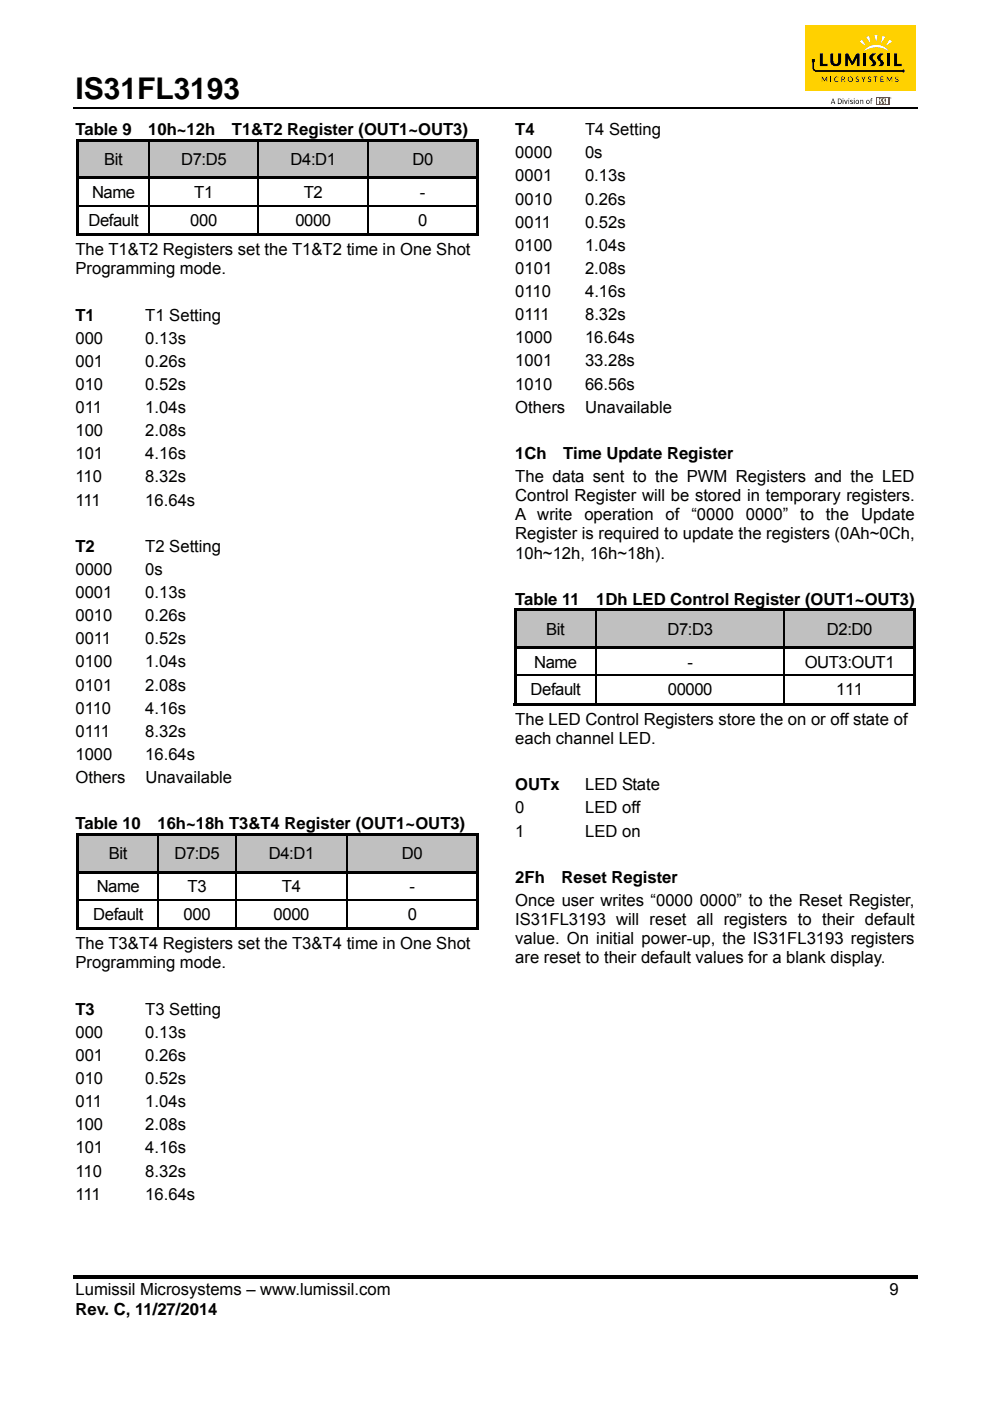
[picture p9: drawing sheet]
<svg xmlns="http://www.w3.org/2000/svg" width="210mm" height="297mm" viewBox="0 0 210 297" stroke-linecap="round" stroke-linejoin="round" font-family="sans-serif">
<path d="M15.5 22.8h179" fill="none" stroke="#000" stroke-width=".34"/>
<path d="M15.5 270.3h179v.7h-179z" fill="#000"/>
<path d="M170.7 5.4h23.4v13.9h-23.4z" fill="#ffd100"/>
<g fill="#000">
<path d="M174.3 16.2h.2l.4 .8 .4-.7 .2-.1v1.2h-.2v-1l-.4 .8-.5-.8-.1 1zM176.2 16.2h.1v1.2h-.1zM177 16.5a.46 .46 0 0 1 .8-.1 .45 .45 0 0 0-.6 .1 .45 .45 0 0 0 0 .6 .45 .45 0 0 0 .6 0 .53 .53 0 0 1-.7 .1 .53 .53 0 0 1-.1-.7zM181.5 16.4l.4-.2 .3 .1-.1 .1a.23 .23 0 0 0-.4-.1 .23 .23 0 0 0 0 .4 .23 .23 0 0 0 .3 0 .35 .35 0 0 1 0 .6 .35 .35 0 0 1-.5-.2 .25 .25 0 0 0 .4 .2 .25 .25 0 0 0 .1-.4 .25 .25 0 0 0-.3-.1l-.2-.1zM182.6 16.2l.2 .1 .3 .5 .3-.5 .2-.1-.4 .7v.5h-.2v-.5zM184.1 16.4l.4-.2 .3 .1-.1 .1a.23 .23 0 0 0-.3-.1 .23 .23 0 0 0-.1 .4 .23 .23 0 0 0 .3 0 .34 .34 0 0 1 .1 .6 .34 .34 0 0 1-.6-.2 .25 .25 0 0 0 .4 .2 .25 .25 0 0 0 .1-.4 .25 .25 0 0 0-.3-.1l-.2-.1zM185.3 16.2h.9v.2h-.4v1h-.1v-1h-.4zM186.8 16.2h.6v.2h-.5v.3h.4l-.4 .1v.5h.5v.1h-.6zM188.1 16.2h.1l.4 .8 .5-.8h.1v1.2l-.1-1-.4 .8-.5-.8v1h-.1zM190 16.4l.3-.2 .2 .1v.1a.24 .24 0 0 0-.4 0 .24 .24 0 0 0 0 .3 .24 .24 0 0 0 .3 .1 .34 .34 0 0 1 0 .6 .34 .34 0 0 1-.5-.3h.1a.24 .24 0 0 0 .3 .2 .24 .24 0 0 0 .1-.4 .24 .24 0 0 0-.3-.1l-.2-.2z"/>
<path d="M178.5 16.2h.3a.34 .34 0 0 1 .4 .3 .34 .34 0 0 1-.3 .4l.4 .5h-.1l-.4-.5h-.2v.5h-.1zM178.6 16.4v.4l.4-.1a.28 .28 0 0 0-.1-.3 .28 .28 0 0 0-.3 0z"/>
<path d="M179.8 16.8a.58 .58 0 0 1 1.1 0 .58 .58 0 0 1-1.1 0zM179.9 16.8a.43 .43 0 0 0 .8 0 .43 .43 0 0 0-.8 0z"/>
</g>
<path d="M188.7 20.8a.2 .2 0 0 1 .4 0 .2 .2 0 0 1-.4 0zM188.8 20.8a.14 .14 0 0 0 .2 0 .14 .14 0 0 0-.2 0zM188.8 20.7l.2 .2h-.2zM188.8 20.7l.1 .1z" fill="#010101"/>
<path d="M185.8 20.6h2.8v1.7h-2.8z" fill="#c42032"/>
<g fill="#fff">
<path d="M186.1 20.9h.3v1.1h-.3z"/>
<path d="M186.7 21h.5a.4 .4 0 0 0-.3 .3 .4 .4 0 0 0 .3 .4l-.2 .3h-.4l.2-.2-.1-.2a.32 .32 0 0 1-.2-.3 .32 .32 0 0 1 .2-.3z"/>
<path d="M187.3 21.1l.5-.2a.47 .47 0 0 0-.2 .4 .47 .47 0 0 0 .2 .4l-.1 .3h-.4l.3-.2-.4-.5z"/>
<path d="M188.1 20.9h.3v1.1h-.3z"/>
</g>
<path d="M173.9 11.3h.6v2.2h1v.5h-1.6zM176.1 11.3h.7v1.5a.54 .54 0 0 0 .3 .7 .54 .54 0 0 0 .7-.5v-1.7h.6v1a1.29 1.29 0 0 1-1 1.7 1.03 1.03 0 0 1-1.3-1zM179.3 11.3l.6 .1 .9 1.7 .8-1.7 .7-.1v2.7h-.6v-1.7l-.7 1.3-.2 .2-.3-.1-.7-1.4v1.7h-.5zM183.2 11.3h.6v2.7h-.6zM184.7 11.6a1 1 0 0 1 1.1-.3v.2a.78 .78 0 0 0-.7 .6 .78 .78 0 0 0 .5 .9 .61 .61 0 0 1-.2 1h-.9a.61 .61 0 0 0 .6-.5 .61 .61 0 0 0-.4-.7 .73 .73 0 0 1 0-1.2zM186.3 11.6a.91 .91 0 0 1 1.2-.1 .77 .77 0 0 0-.7 .6 .77 .77 0 0 0 .5 .9 .61 .61 0 0 1-.2 1h-.9a.61 .61 0 0 0 .5-.5 .61 .61 0 0 0-.3-.7 .73 .73 0 0 1-.1-1.2zM188.1 11.3h.6v2.7h-.6zM189.6 11.3h.7v2.2h.9v.5h-1.6z" fill="#000"/>
<g fill="#fff">
<path d="M183.4 10.6a3.3 3.3 0 0 1 5.1 .3 4.7 4.7 0 0 0-5.3 0z"/>
<path d="M183.7 7.8l.7-.2 .2 1.6z"/>
<path d="M187.2 7.6l.6 .2-.9 1.4z"/>
<path d="M185.5 7.4h.7l-.4 1.6z"/>
<path d="M182.3 8.8l.5-.4 .9 1.4z"/>
<path d="M188.7 8.4l.5 .4-1.4 .9z"/>
</g>
<g fill="#000">
<path d="M172.2 12.5h.6v.7h-.1v1.4l.3 .3h18.3a.31 .31 0 0 1 .5 0 .31 .31 0 0 1-.1 .5 .31 .31 0 0 1-.4-.2h-18.4l-.6-.5zM179 21.2h.2l.2 .7 .2-.7h.2l-.3 .9h-.2zM180.3 21.3h.6l-.5 .1 .5 .4-.3 .3-.3-.2h.5l-.1-.2a.34 .34 0 0 1-.4-.4zM182.4 21.2l.1 .1 .4-.1 .2 .1v.8h-.1l-.2-.8-.3 .1-.1 .7zM184.7 20.9h.4l-.3 .2 .2 .1-.2 .1v.8l-.2-.8z"/>
<path d="M176.6 20.9h.2l.4 1.2h-.2l-.1-.3h-.5v.3h-.2zM176.7 21l-.2 .7h.4z"/>
<path d="M177.7 20.9a.61 .61 0 0 1 .8 .6 .61 .61 0 0 1-.8 .6zM177.8 21v.9h.2a.45 .45 0 0 0 .4-.5 .45 .45 0 0 0-.6-.4z"/>
<path d="M178.7 20.9l.2 .1zM178.7 21.2h.2v.9h-.2z"/>
<path d="M180 20.9l.1 .1zM180 21.2l.1 .9z"/>
<path d="M181.1 20.9l.2 .1zM181.1 21.2h.2v.9h-.2z"/>
<path d="M181.4 21.6a.45 .45 0 0 1 .9 0 .45 .45 0 0 1-.9 0zM181.5 21.6a.3 .3 0 0 0 .6 0 .3 .3 0 0 0-.6 0z"/>
<path d="M183.7 21.6a.42 .42 0 0 1 .8 0 .42 .42 0 0 1-.8 0zM183.8 21.6a.3 .3 0 0 0 .6 0 .3 .3 0 0 0-.6 0z"/>
</g>
<g fill="#c0c0c0">
<path d="M16.8 30h14.7v7.5h-14.7z"/>
<path d="M18.4 31.7h11.3v4.1h-11.3z"/>
<path d="M31.7 30h23v7.5h-23z"/>
<path d="M33.5 31.7h19.4v4.1h-19.4z"/>
<path d="M54.9 30h23v7.5h-23z"/>
<path d="M56.7 31.7h19.4v4.1h-19.4z"/>
<path d="M78.1 30h22.9v7.5h-22.9z"/>
<path d="M79.9 31.7h19.4v4.1h-19.4z"/>
</g>
<g fill="#000">
<path d="M16.2 29.5h.6v.5h-.6zM16.2 29.5h85.3v.5h-85.3zM16.2 30h.6v7.5h-.6zM16.2 37.5h85.3v.5h-85.3zM101 29.5h.5v.5h-.5zM101 30h.5v7.5h-.5zM16.2 38h.6v5.5h-.6zM16.2 43.5h.6v.2h-.6zM16.2 43.7h.6v6.3h-.6zM16.2 49.5h15.3v.5h-15.3zM31.5 43.5h.2v.2h-.2zM31.5 49.5h23.2v.5h-23.2z"/>
<path d="M54.7 43.5h.2v.2h-.2zM54.7 49.5h23.2v.5h-23.2zM77.9 43.5h.2v.2h-.2zM77.9 49.5h23.1v.5h-23.1zM101 38h.5v5.5h-.5zM101 43.5h.5v.2h-.5zM101 43.7h.5v6.3h-.5zM101 49.5h.5v.5h-.5z"/>
</g>
<g fill="none" stroke="#000" stroke-width=".25">
<path d="M31.6 30v7.5M31.6 38v5.5M54.8 30v7.5M54.8 38v5.5M78 30v7.5M78 38v5.5M16.8 43.6h14.7M31.6 43.7v5.8M31.7 43.6h23M54.8 43.7v5.8M54.9 43.6h23M78 43.7v5.8"/>
<path d="M78.1 43.6h22.9"/>
</g>
<g fill="#c0c0c0">
<path d="M16.8 177.2h16.7v7.4h-16.7z"/>
<path d="M18.4 178.9h13.3v4h-13.3z"/>
<path d="M33.7 177.2h16.1v7.4h-16.1z"/>
<path d="M35.5 178.9h12.5v4h-12.5z"/>
<path d="M50.1 177.2h23.4v7.4h-23.4z"/>
<path d="M51.9 178.9h19.8v4h-19.8z"/>
<path d="M73.7 177.2h27.3v7.4h-27.3z"/>
<path d="M75.5 178.9h23.8v4h-23.8z"/>
</g>
<g fill="#000">
<path d="M16.2 176.6h.6v.6h-.6zM16.2 176.6h85.3v.6h-85.3zM101 176.6h.5v.6h-.5zM16.2 177.2h.6v7.4h-.6zM16.2 184.6h85.3v.6h-85.3zM16.2 185.2h.6v5.4h-.6zM16.2 190.6h.6v.3h-.6zM16.2 190.9h.6v6.3h-.6zM16.2 196.6h17.3v.6h-17.3zM33.5 190.6h.2v.3h-.2zM33.5 196.6h16.3v.6h-16.3zM49.8 190.6h.3v.3h-.3z"/>
<path d="M49.8 196.6h23.7v.6h-23.7zM73.5 190.6h.3v.3h-.3zM73.5 196.6h27.5v.6h-27.5zM101 177.2h.5v7.4h-.5zM101 185.2h.5v5.4h-.5zM101 190.6h.5v.3h-.5zM101 190.9h.5v6.3h-.5zM101 196.6h.5v.6h-.5z"/>
</g>
<g fill="none" stroke="#000" stroke-width=".25">
<path d="M33.6 177.2v7.4M50 177.2v7.4M73.6 177.2v7.4M16.8 190.8h16.7M33.6 185.2v5.4M33.6 190.9v5.7M33.7 190.8h16.1M50 185.2v5.4M50 190.9v5.7M50.1 190.8h23.4M73.6 185.2v5.4M73.6 190.9v5.7"/>
<path d="M73.8 190.8h27.2"/>
</g>
<g fill="#c0c0c0">
<path d="M109.5 129.6h16.7v7.5h-16.7z"/>
<path d="M111.2 131.3h13.2v4h-13.2z"/>
<path d="M126.4 129.6h39.8v7.5h-39.8z"/>
<path d="M128.2 131.3h36.3v4h-36.3z"/>
<path d="M166.5 129.6h27.2v7.5h-27.2z"/>
<path d="M168.3 131.3h23.8v4h-23.8z"/>
</g>
<g fill="#000">
<path d="M109 129h.5v.6h-.5zM109 129h17.7v.6h-17.7zM109 129.6h.5v7.5h-.5zM109 137.1h17.7v.5h-17.7zM126.7 129h39.6v.6h-39.6zM126.7 137.1h39.6v.5h-39.6zM166.3 129h28v.6h-28zM166.3 137.1h28v.5h-28zM193.7 129h.6v.6h-.6zM193.7 129.6h.6v7.5h-.6zM109 137.6h.5v5.4h-.5zM109 143h.5v.3h-.5z"/>
<path d="M109 143.3h.5v6.3h-.5zM109 149h17.2v.6h-17.2zM126.2 143h.3v.3h-.3zM126.2 149h.5v.6h-.5zM126.7 149h39.6v.6h-39.6zM166.3 143h.2v.3h-.2zM166.3 149h27.4v.6h-27.4zM193.7 137.6h.6v5.4h-.6zM193.7 143h.6v.3h-.6zM193.7 143.3h.6v6.3h-.6zM193.7 149h.6v.6h-.6z"/>
</g>
<path d="M126.3 129.6v7.5M126.3 137.6v5.4M166.4 129.6v7.5M166.4 137.6v5.4M109.5 143.2h16.7M126.3 143.3v5.7M126.5 143.2h39.8M166.4 143.3v5.7M166.5 143.2h27.2" fill="none" stroke="#000" stroke-width=".25"/>
<text font-size="6.3" x="16" y="21">IS31FL3193</text>
<g font-size="3.5">
<text x="16" y="28.7">Table 9</text>
<text x="31.4" y="28.7">10h~12h</text>
<text x="49.2" y="28.7">T1&amp;T2 Register (OUT1~OUT3)</text>
<text x="109.3" y="28.7">T4</text>
<text x="124.1" y="28.7">T4 Setting</text>
<text x="22.1" y="34.9">Bit</text>
<text x="38.4" y="34.9">D7:D5</text>
<text x="61.6" y="34.9">D4:D1</text>
<text x="87.5" y="34.9">D0</text>
<text x="109.3" y="33.6">0000</text>
<text x="124.1" y="33.6">0s</text>
<text x="19.5" y="42">Name</text>
<text x="41.2" y="42">T1</text>
<text x="64.4" y="42">T2</text>
<text x="89.1" y="42">-</text>
<text x="109.3" y="38.5">0001</text>
<text x="124.1" y="38.5">0.13s</text>
<text x="18.8" y="47.8">Default</text>
<text x="40.4" y="47.8">000</text>
<text x="62.7" y="47.8">0000</text>
<text x="88.7" y="47.8">0</text>
<text x="109.3" y="43.4">0010</text>
<text x="124.1" y="43.4">0.26s</text>
<text x="109.3" y="48.3">0011</text>
<text x="109.3" y="53.2">0100</text>
<text x="124.1" y="53.2">1.04s</text>
<text x="124.1" y="48.3">0.52s</text>
<text x="16" y="54.1">The T1&amp;T2 Registers set the T1&amp;T2 time in One Shot</text>
<text x="16" y="58.1">Programming mode.</text>
<text x="109.3" y="58.1">0101</text>
<text x="124.1" y="58.1">2.08s</text>
<text x="109.3" y="63">0110</text>
<text x="124.1" y="63">4.16s</text>
<text x="16" y="68">T1</text>
<text x="30.8" y="68">T1 Setting</text>
<text x="109.3" y="67.9">0111</text>
<text x="124.1" y="67.9">8.32s</text>
<text x="16" y="72.9">000</text>
<text x="16" y="77.8">001</text>
<text x="30.8" y="72.9">0.13s</text>
<text x="30.8" y="77.8">0.26s</text>
<text x="109.3" y="72.8">1000</text>
<text x="109.3" y="77.7">1001</text>
<text x="124.1" y="72.8">16.64s</text>
<text x="124.1" y="77.7">33.28s</text>
<text x="16" y="82.7">010</text>
<text x="30.8" y="82.7">0.52s</text>
<text x="109.3" y="82.6">1010</text>
<text x="124.1" y="82.6">66.56s</text>
<text x="16" y="87.6">011</text>
<text x="30.8" y="87.6">1.04s</text>
<text x="109.3" y="87.5">Others</text>
<text x="124.1" y="87.5">Unavailable</text>
<text x="16" y="92.5">100</text>
<text x="30.8" y="92.5">2.08s</text>
<text x="16" y="97.4">101</text>
<text x="30.8" y="97.4">4.16s</text>
<text x="109.3" y="97.3">1Ch</text>
<text x="119.5" y="97.3">Time Update Register</text>
<text x="16" y="102.3">110</text>
<text x="16" y="107.2">111</text>
<text x="30.8" y="102.3">8.32s</text>
<text x="30.8" y="107.2">16.64s</text>
<text x="109.3" y="102.2">The data sent to the PWM Registers and the LED</text>
<text x="109.3" y="106.3">Control Register will be stored in temporary registers.</text>
<text x="109.3" y="110.3">A write</text>
<text x="124" y="110.3">operation</text>
<text x="141.2" y="110.3">of “0000</text>
<text x="158.2" y="110.3">0000”</text>
<text x="169.7" y="110.3">to</text>
<text x="175.2" y="110.3">the</text>
<text x="182.6" y="110.3">Update</text>
<text x="16" y="117">T2</text>
<text x="30.8" y="117">T2 Setting</text>
<text x="109.3" y="114.4">Register is required to update the registers (0Ah~0Ch,</text>
<text x="109.3" y="118.4">10h~12h, 16h~18h).</text>
<text x="16" y="121.9">0000</text>
<text x="30.8" y="121.9">0s</text>
<text x="16" y="126.8">0001</text>
<text x="16" y="131.7">0010</text>
<text x="30.8" y="126.8">0.13s</text>
<text x="30.8" y="131.7">0.26s</text>
<text x="109.3" y="128.3">Table 11</text>
<text x="126.5" y="128.3">1Dh LED Control Register (OUT1~OUT3)</text>
<text x="16" y="136.6">0011</text>
<text x="30.8" y="136.6">0.52s</text>
<text x="115.9" y="134.5">Bit</text>
<text x="141.6" y="134.5">D7:D3</text>
<text x="175.4" y="134.5">D2:D0</text>
<text x="16" y="141.5">0100</text>
<text x="30.8" y="141.5">1.04s</text>
<text x="113.3" y="141.5">Name</text>
<text x="145.8" y="141.5">-</text>
<text x="170.7" y="141.5">OUT3:OUT1</text>
<text x="16" y="146.4">0101</text>
<text x="30.8" y="146.4">2.08s</text>
<text x="112.5" y="147.4">Default</text>
<text x="141.6" y="147.4">00000</text>
<text x="177.4" y="147.4">111</text>
<text x="16" y="151.3">0110</text>
<text x="30.8" y="151.3">4.16s</text>
<text x="109.3" y="153.7">The LED Control Registers store the on or off state of</text>
<text x="16" y="156.2">0111</text>
<text x="16" y="161.1">1000</text>
<text x="30.8" y="161.1">16.64s</text>
<text x="30.8" y="156.2">8.32s</text>
<text x="109.3" y="157.7">each channel LED.</text>
<text x="16" y="166">Others</text>
<text x="30.8" y="166">Unavailable</text>
<text x="109.3" y="167.5">OUTx</text>
<text x="124.1" y="167.5">LED State</text>
<text x="109.3" y="172.4">0</text>
<text x="124.1" y="172.4">LED off</text>
<text x="16" y="175.9">Table 10</text>
<text x="33.4" y="175.9">16h~18h T3&amp;T4 Register (OUT1~OUT3)</text>
<text x="109.3" y="177.4">1</text>
<text x="124.1" y="177.4">LED on</text>
<text x="23.1" y="182.1">Bit</text>
<text x="37" y="182.1">D7:D5</text>
<text x="57" y="182.1">D4:D1</text>
<text x="85.3" y="182.1">D0</text>
<text x="20.5" y="189.1">Name</text>
<text x="39.8" y="189.1">T3</text>
<text x="59.8" y="189.1">T4</text>
<text x="86.9" y="189.1">-</text>
<text x="109.3" y="187.2">2Fh</text>
<text x="119.1" y="187.2">Reset Register</text>
<text x="19.8" y="195">Default</text>
<text x="38.9" y="195">000</text>
<text x="58" y="195">0000</text>
<text x="86.5" y="195">0</text>
<text x="109.3" y="192">Once user writes “0000 0000” to the Reset Register,</text>
<text x="109.3" y="196.1">IS31FL3193 will reset all registers to their default</text>
<text x="16" y="201.3">The T3&amp;T4 Registers set the T3&amp;T4 time in One Shot</text>
<text x="109.3" y="200.2">value. On initial power-up, the IS31FL3193 registers</text>
<text x="16" y="205.3">Programming mode.</text>
<text x="109.3" y="204.2">are reset to their default values for a blank display.</text>
<text x="16" y="215.1">T3</text>
<text x="30.8" y="215.1">T3 Setting</text>
<text x="16" y="220">000</text>
<text x="30.8" y="220">0.13s</text>
<text x="16" y="224.9">001</text>
<text x="30.8" y="224.9">0.26s</text>
<text x="16" y="229.8">010</text>
<text x="30.8" y="229.8">0.52s</text>
<text x="16" y="234.7">011</text>
<text x="16" y="239.6">100</text>
<text x="30.8" y="239.6">2.08s</text>
<text x="30.8" y="234.7">1.04s</text>
<text x="16" y="244.5">101</text>
<text x="30.8" y="244.5">4.16s</text>
<text x="16" y="249.4">110</text>
<text x="30.8" y="249.4">8.32s</text>
<text x="16" y="254.4">111</text>
<text x="30.8" y="254.4">16.64s</text>
<text x="16" y="274.7">Lumissil Microsystems – www.lumissil.com</text>
<text x="188.7" y="274.7">9</text>
<text x="16" y="278.7">Rev. C, 11/27/2014</text>
</g>
</svg>
